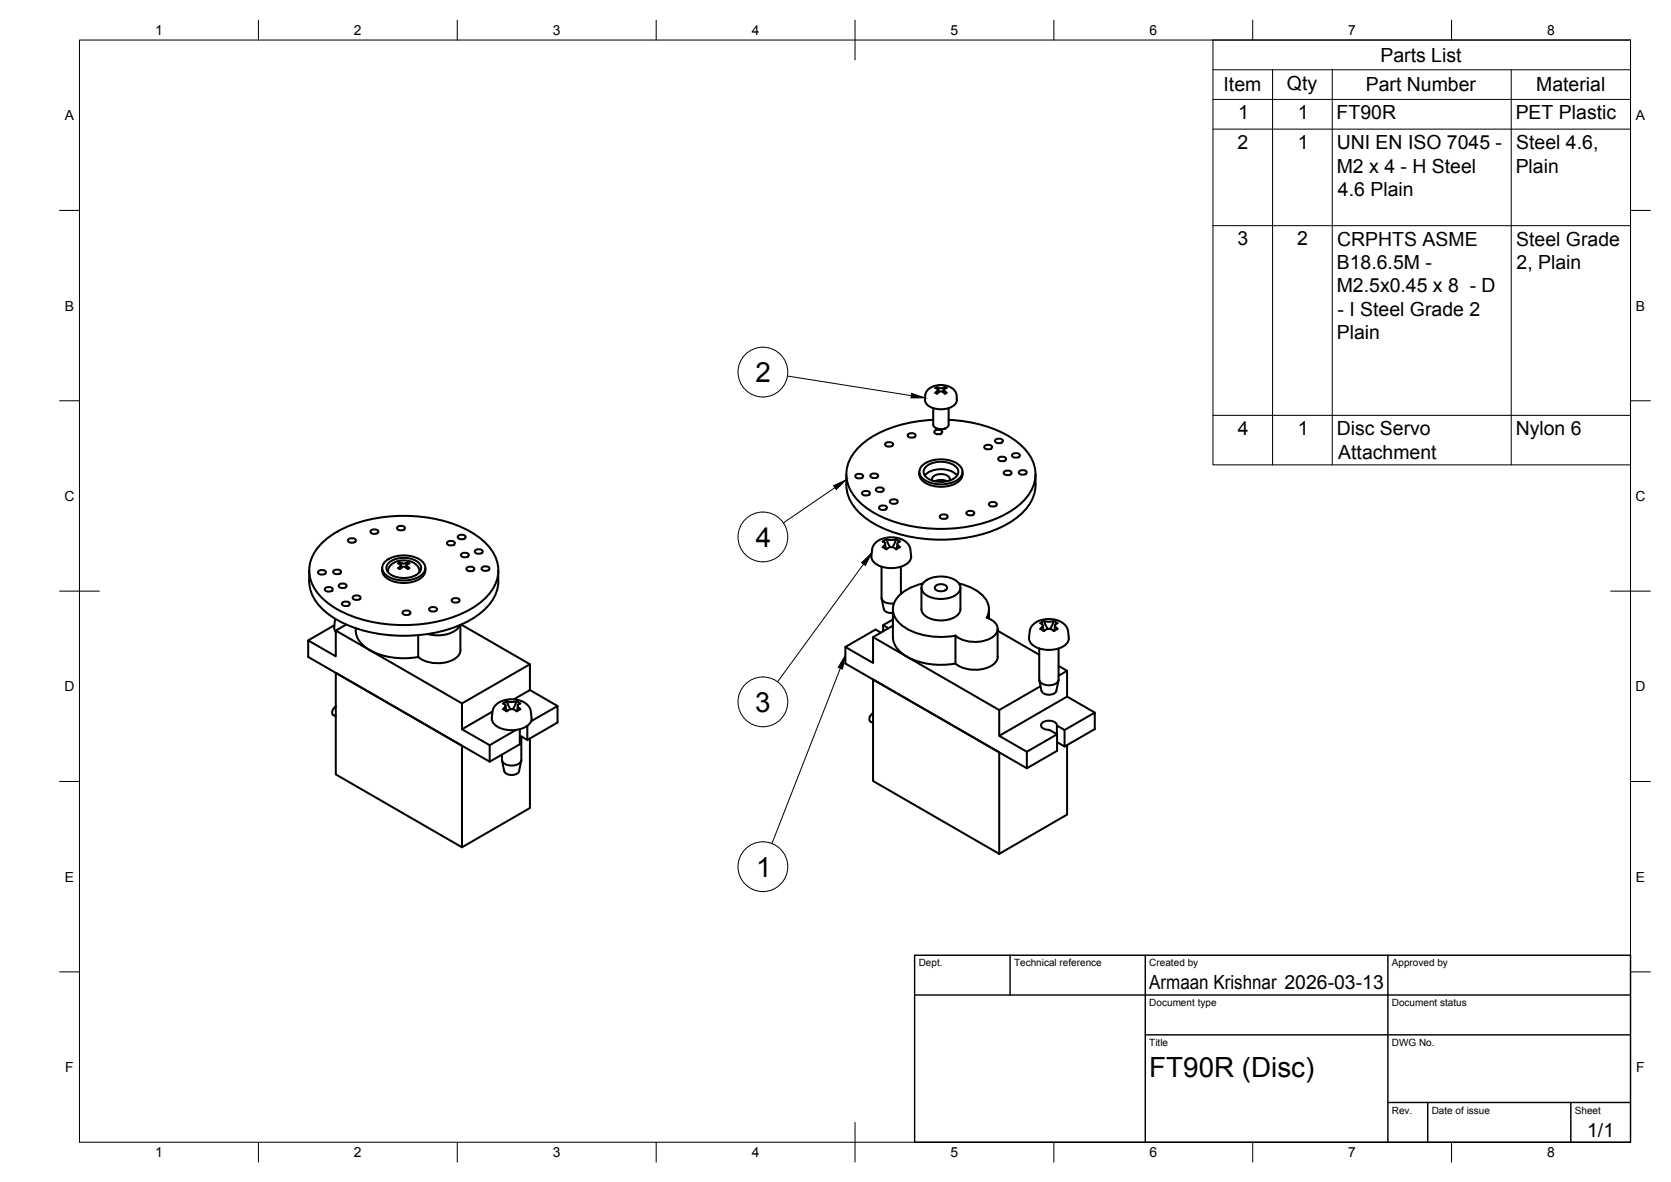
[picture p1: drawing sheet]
<svg xmlns="http://www.w3.org/2000/svg" width="420mm" height="297mm" viewBox="0 0 420 297" stroke-linecap="round" stroke-linejoin="round" font-family="sans-serif">
<!-- layer: Visible -->
<g fill="none" stroke="#000" stroke-width=".51">
<path d="M235.2 97.5l.5 .2M235.6 97.3l-.4 .2M235.8 98.2l-.6 .5 .4 .2 .6-.4M235.8 97.7l.1 .2-.1 .3M235.9 97.9l.1 .7M236 98.4v.2M236.2 98.5l.3-.2 .5 .2M237 97.5l-.6 .1-.8-.3 .1 .4M237 98.5l.6 .4 .4-.2M237.2 98.4l-.1 .2M237.3 97.9l-.1 .7M237.4 97.7l-.1 .2 .1 .3"/>
<path d="M237.4 98.2l.6 .5M237.6 97.3l-.2 .4M237.6 97.3l-.6 .2M237.6 97.3l.4 .2M238 97.5l-.6 .2M212.8 119.2a11.2 11.2 0 0 0 5.6 11.5 35.2 35.2 0 0 0 24.5 4.4 24.8 24.8 0 0 0 15.2-7.3 10.5 10.5 0 0 0 2.3-8.6M215.1 119.4l.9-.3a.73 .73 0 0 1 1 .8l-1 .3a.73 .73 0 0 1-.9-.8zM218.9 119.3l.9-.3a.73 .73 0 0 1 1 .8l-1 .3a.73 .73 0 0 1-.9-.8zM222.6 111.5l1-.4a.73 .73 0 0 1 .9 .8l-.9 .4a.73 .73 0 0 1-1-.8zM228.3 109.2l.9-.4a.73 .73 0 0 1 1 .8l-1 .4a.73 .73 0 0 1-.9-.8zM231.1 118.6a3.1 3.1 0 0 0 2.8 3.3 7.4 7.4 0 0 0 7.8-1.6l.2-.5 .1-1.2M232.1 116.8a8 8 0 0 1 9 0 2.25 2.25 0 0 1-.7 4 8.2 8.2 0 0 1-8.3-.5 2.12 2.12 0 0 1 0-3.5z"/>
<path d="M232.5 119.5a6 6 0 0 1 8.2 0M232.6 100.5l.1-1.6 .7-1 1.4-.9 1.4-.2 2.2 .2 1.3 .8 .7 1.1 .2 1.6M232.6 100.5a3 3 0 0 0 3.1 2.3 5.1 5.1 0 0 0 4.7-1.5l.2-.8M232.9 117.2a6.2 6.2 0 0 1 7.7 .4 1.84 1.84 0 0 1-.9 2.8 6.2 6.2 0 0 1-7.2-.9 1.65 1.65 0 0 1 .4-2.3zM234.7 102.6v4.1a2.14 2.14 0 0 0 3 .9l.7-.5 .1-.4v-4.1M234.7 105.5a30 30 0 0 0-17.8 6 9.4 9.4 0 0 0-3.5 10.6 15.3 15.3 0 0 0 8.2 7.7 37.7 37.7 0 0 0 31.5-.7 13.3 13.3 0 0 0 7.1-8.1 9.6 9.6 0 0 0-3.9-9.5 30 30 0 0 0-17.8-6M235 108.3l.9-.3a.73 .73 0 0 1 .9 .8l-.9 .3a.73 .73 0 0 1-.9-.8zM235.3 107.6l1.5 .3 1-.3M247.5 112.1l1-.3a.73 .73 0 0 1 .9 .8l-.9 .3a.73 .73 0 0 1-1-.8zM250.2 110.6l1-.4a.73 .73 0 0 1 .9 .8l-.9 .4a.73 .73 0 0 1-1-.8zM251 115.1l1-.3a.73 .73 0 0 1 .9 .8l-.9 .3a.73 .73 0 0 1-1-.8zM252.4 118.6l1-.4a.73 .73 0 0 1 .9 .8l-.9 .4a.73 .73 0 0 1-1-.8z"/>
<path d="M254.5 114.2l.9-.3a.73 .73 0 0 1 1 .8l-1 .3a.73 .73 0 0 1-.9-.8zM256.2 118.5l1-.4a.73 .73 0 0 1 .9 .8l-.9 .4a.73 .73 0 0 1-1-.8zM80.7 136.8a27.8 27.8 0 0 1 17.9-7.1 34.3 34.3 0 0 1 21.3 4.9 10.4 10.4 0 0 1 5.2 10.6 14.1 14.1 0 0 1-8.3 8.7 37.5 37.5 0 0 1-32.1-.8 12.2 12.2 0 0 1-6.9-9.1 9.4 9.4 0 0 1 2.9-7.2zM87.6 135.6l.9-.4a.73 .73 0 0 1 .9 .8l-.9 .4a.73 .73 0 0 1-.9-.8zM93.2 133.4l.9-.4a.73 .73 0 0 1 1 .8l-1 .4a.73 .73 0 0 1-.9-.8zM99.9 132.5l.9-.4a.73 .73 0 0 1 1 .8l-1 .4a.73 .73 0 0 1-.9-.8zM112.4 136.3l1-.4a.73 .73 0 0 1 .9 .8l-.9 .4a.73 .73 0 0 1-1-.8zM115.2 134.7l.9-.3a.73 .73 0 0 1 .9 .8l-.9 .3a.73 .73 0 0 1-.9-.8zM116 139.3l.9-.4a.73 .73 0 0 1 .9 .8l-.9 .4a.73 .73 0 0 1-.9-.8zM119.5 138.4l.9-.4a.73 .73 0 0 1 .9 .8l-.9 .4a.73 .73 0 0 1-.9-.8zM216.8 123.7l.9-.3a.73 .73 0 0 1 1 .8l-1 .3a.73 .73 0 0 1-.9-.8zM219.1 139.7l.3-2.1 .8-1.3 1.6-.9 1.8-.4 2.4 .3 1.9 1 .8 1.1 .4 2.3"/>
<path d="M219.1 139.7a3.3 3.3 0 0 0 3.1 2.9 6.8 6.8 0 0 0 6.5-1.6l.4-1.3M220.3 122.8l.9-.3a.73 .73 0 0 1 1 .8l-1 .3a.73 .73 0 0 1-.9-.8zM221.1 127.4l.9-.4a.73 .73 0 0 1 1 .8l-1 .4a.73 .73 0 0 1-.9-.8zM221.9 137.5l.3 .1a.66 .66 0 0 0 1.1 .1l.8-.2 .8 .2a.67 .67 0 0 0 1.2-.1l.2-.1M221.9 137.5l.6-.9-.1-.4-.5-.1a2.08 2.08 0 0 1 1.9-.4h.7a2.04 2.04 0 0 1 1.8 .4l-.6 .4 .1 .5 .5 .5M222.5 136.6l.2 1.4M222.9 135.5l.9 2M223.8 125.8l.9-.3a.73 .73 0 0 1 1 .8l-1 .3a.73 .73 0 0 1-.9-.8zM225.3 135.5l-.9 2M225.7 136.6l-.2 1.4M234.4 120.7a1.33 1.33 0 0 1 1.4-1.5 2.38 2.38 0 0 1 3 1.2v.3M235.1 120.9l1.5-.3 1.5 .3"/>
<path d="M236.4 129.6l.9-.3a.73 .73 0 0 1 .9 .8l-.9 .3a.73 .73 0 0 1-.9-.8zM243 128.7l1-.3a.73 .73 0 0 1 .9 .8l-.9 .3a.73 .73 0 0 1-1-.8zM248.7 126.5l1-.4a.73 .73 0 0 1 .9 .8l-.9 .4a.73 .73 0 0 1-1-.8zM77.7 143.4v2.7M77.7 146a11.1 11.1 0 0 0 5.6 8.9 35.2 35.2 0 0 0 24.5 4.4 24.8 24.8 0 0 0 15.2-7.4 9.4 9.4 0 0 0 2.3-5.9M80 143.6l1-.4a.73 .73 0 0 1 .9 .8l-.9 .4a.73 .73 0 0 1-1-.8zM81.7 147.9l1-.4a.73 .73 0 0 1 .9 .8l-.9 .4a.73 .73 0 0 1-1-.8zM83.8 143.5l1-.4a.73 .73 0 0 1 .9 .8l-.9 .4a.73 .73 0 0 1-1-.8zM84.1 157.1l-6.6 3.8v4.2l45.6 26.3 7.6-4.4v-3.8M84.3 155.5l-.1 .5a3.5 3.5 0 0 0 0 2.6l.3 .3M84.4 158.5v6.4l-6.9-4M85.2 147l1-.4a.73 .73 0 0 1 .9 .8l-.9 .4a.73 .73 0 0 1-1-.8z"/>
<path d="M86 151.5l1-.3a.73 .73 0 0 1 .9 .8l-.9 .3a.73 .73 0 0 1-1-.8zM87.1 157l-2.7 1.5 8.6 4.9M88.7 150l1-.4a.73 .73 0 0 1 .9 .8l-.9 .4a.73 .73 0 0 1-1-.8zM89.5 157.9a5.7 5.7 0 0 0 3.5 5.5M96.1 142.7v.7M97 141a8 8 0 0 1 9.1 0 2.25 2.25 0 0 1-.7 3.9 8.2 8.2 0 0 1-8.4-.4 2.12 2.12 0 0 1 0-3.5zM97.5 143.8l.2-1 .8-1.1 1.2-.6 1.5-.3 1.5 .1 1.6 .7 .9 1 .3 1.2M97.6 143.5l-.1 .2M97.9 141.3a6.2 6.2 0 0 1 7.7 .5 1.84 1.84 0 0 1-1 2.7 6.2 6.2 0 0 1-7.1-.8 1.65 1.65 0 0 1 .4-2.4zM100.1 141.6l.6 .2M100.5 141.4l.3 .6-.1 .3M100.7 142.3l-.6 .5 .4 .2 .6-.5"/>
<path d="M100.8 142l.1 .7M100.9 142.4l.1 .2M101.1 142.5l.2-.1 .6 .1M101.3 153.8l.9-.4a.73 .73 0 0 1 .9 .8l-.9 .4a.73 .73 0 0 1-.9-.8zM102.1 142.4v.2M102.2 142l-.1 .7M102.4 141.8a.25 .25 0 0 0-.2 .2 .25 .25 0 0 0 .2 .3M102.4 142.3l.6 .5-.5 .2-.6-.5M102.5 141.4l-.1 .4 .6-.2M102.5 141.4l.4 .2M102.6 141.3l-.9 .3h-.5a.87 .87 0 0 0-1.1 0M105.2 159.6v5.5"/>
<path d="M105.5 143.5l.1 .2M107 142.7a3.1 3.1 0 0 1-2.7 3.4 7.4 7.4 0 0 1-7.9-1.6l-.3-1.1M108 152.9l.9-.4a.73 .73 0 0 1 .9 .8l-.9 .4a.73 .73 0 0 1-.9-.8zM113.6 150.7l1-.4a.73 .73 0 0 1 .9 .8l-.9 .4a.73 .73 0 0 1-1-.8zM115.6 157.1a6 6 0 0 1-5.9 2.6l-2.2-.4M115.8 157v6.4a3.6 3.6 0 0 1-3.3 3 8.5 8.5 0 0 1-7.3-1.3 18.8 18.8 0 0 1-12.2-1.7M116 157l17.2 9.9-17 9.9-23.2-13.4M117.3 142.8l1-.4a.73 .73 0 0 1 .9 .8l-.9 .4a.73 .73 0 0 1-1-.8zM121.1 142.7l1-.4a.73 .73 0 0 1 .9 .8l-.9 .4a.73 .73 0 0 1-1-.8zM125.3 143.4v2.7M221.5 159l-1.3-.8-7.6 4.4v4.1l45.6 26.4 7.6-4.4v-4.2l-2-1.1M221.7 142.4v7.9"/>
<path d="M221.7 150.5l.5 2.6a2.01 2.01 0 0 0 2.3 .9M221.7 150.3a2.47 2.47 0 0 0 3.1 1.3M223.4 157.9l-1.4-.8v1.6M224.5 153.1v7a6.4 6.4 0 0 0 4.5 5.4 19.4 19.4 0 0 0 11.2 1.2M224.5 157.2l-5 2.9 31.7 18.3 10.4-5.9M224.5 155.7l-2.5 1.4M226.5 142.4v6.9M231.7 153.1a3.3 3.3 0 0 0 3 2.6 6.6 6.6 0 0 0 6.4-1.5l.4-1.1M231.7 147.7v5.4M232 146.6a9.4 9.4 0 0 0-7.3 5.3 5.1 5.1 0 0 0 2.7 5.7 18.3 18.3 0 0 0 12.8 2.1M232.5 146.1a6.9 6.9 0 0 1 8.6 .5 2.05 2.05 0 0 1-1 3.1 7.4 7.4 0 0 1-7.6-.4 1.9 1.9 0 0 1 0-3.2zM235.2 147.3a2.02 2.02 0 0 1 2.9 .3 1.34 1.34 0 0 1-1.7 1 .94 .94 0 0 1-1.1-.3 .94 .94 0 0 1-.1-1z"/>
<path d="M240.2 159.8v7M241.1 146.6a9.6 9.6 0 0 1 7.3 5.1 4.2 4.2 0 0 1-.3 3.5 3.2 3.2 0 0 1 2.7 3.4 5.2 5.2 0 0 1-4.6 2.7 7.9 7.9 0 0 1-6-1.6M241.5 147.7v5.4M248.7 153.1v2.3M250.8 158.5l10.5 6M250.8 158v7M259.9 156.9l.8-.6 1.3-.5 1.3-.2 1.7 .1 1.5 .4 .8 .5 .9 .9 .4 1.2a3 3 0 0 1-2.3 4.2 7.1 7.1 0 0 1-7.2-1.3 3.1 3.1 0 0 1-.2-2.9l.3-1.1zM262.2 157.1l.1 1.4M262.5 156.1l.9 .1 1.6-.1M262.5 156.1l1 1.9M262.5 156.1l-.9 .5 .6 .4-.1 .5-.5 .5 .2 .2a.7 .7 0 0 0 1.2 0l.9-.2 .7 .3a.68 .68 0 0 0 1.1-.1l.2-.2-.2-.2M264.7 156.7l-.7 1.3"/>
<path d="M265 156.1l.9 .5-.2 .1M265 156.1l-.3 .6M265.3 157.1l-.2 1.4M265.7 156.7l-.4 .4 .4 .7M84.4 177.6a1.45 1.45 0 0 0-.7 2l.7 .5M116.2 176.8v6.5M123.8 178.8l-7.6 4.5 6.9 4M124.6 177.2l.9-.7 1.4-.6 1.3-.2 1.7 .1 1.4 .5 1 .6 .9 1 .3 .9a3 3 0 0 1-2.2 4.3 7.1 7.1 0 0 1-7.2-1.3 3.1 3.1 0 0 1-.3-3l.3-.8zM126.5 176.8l.5 .2 .1 .3-.6 .9 .2 .1a.69 .69 0 0 0 1.2 .1l1-.2 .6 .2a.67 .67 0 0 0 1.1-.1l.2-.1M127.1 177.3l.2 1.4M127.4 176.3l1 1.9M127.4 176.3l-.9 .5"/>
<path d="M127.4 176.3l.9 .1 1.6-.1M129.2 175.8l4-2.4 7 4M129.7 176.9l-.8 1.3M129.9 176.3l-.3 .6M129.9 176.3l.9 .5M130.2 177.3l-.2 1.4M130.8 176.8l-.5 .2-.1 .3 .6 .9M133.2 166.9v6.5M219.5 160.1v6.5l-6.9-4M219.5 179.2a1.45 1.45 0 0 0-.7 2.1l.7 .4M250.9 165a3.6 3.6 0 0 1-3.3 3 8.5 8.5 0 0 1-7.4-1.3M251.2 178.4v6.5"/>
<path d="M261.3 163v7.8a2.14 2.14 0 0 0 2.4 1.4 2.14 2.14 0 0 0 2.5-1.4v-7.8M261.3 171l.6 2.6a2.28 2.28 0 0 0 3.7 0l.5-2.6M266.2 167.3l2.1 1.3-2.1 1.2M268.3 168.6v6.5M275.3 179.1l-7-4-17.1 9.8 7 4M126.2 191.2l.6 2.6a2.28 2.28 0 0 0 3.7 0l.6-2.6M129.8 183.4l-6.7 3.9v4.1M132.6 182.4v3.6l-1.6-1 .1 6a2.71 2.71 0 0 1-3.7 1.2 1.49 1.49 0 0 1-1.2-1.2v-1.4M133.2 185.6v17.5l-17 9.8-31.8-18.3v-25.5l31.8 18.3v25.5M133.5 181.3l6.7-3.9v4.2l-7.6 4.4M265.7 182.3a2.1 2.1 0 0 0-3-1 1.02 1.02 0 0 0-.9 1.1 1.02 1.02 0 0 0 1.1 .9l1 .1M265.7 184.5v-2.2l2 1.2v4.1l-1.9-1.1"/>
<path d="M265.8 184.5l-7.6 4.4v4.2M267.7 183.5l7.6-4.4v4.1l-7.6 4.4M268.3 187.2v17.5l-17.1 9.9-31.7-18.3v-25.5l31.7 18.3v25.5"/>
</g>
<!-- layer: BORDER -->
<g fill="none" stroke="#000" stroke-width=".25">
<path d="M20 10.1h390v276.9h-390zM65 5.1v5M115 5.1v5M165 5.1v5M215 5.1v10M265 5.1v5M315 5.1v5M365 5.1v5M15 52.9h5M410 52.9h5M15 100.7h5M410 100.7h5"/>
<path d="M15 148.6h10M405 148.6h10M15 196.4h5M410 196.4h5M15 244.2h5M410 244.2h5M65 287v5M115 287v5M165 287v5M215 282.1v9.9M265 287v5M315 287v5"/>
<path d="M365 287v5"/>
</g>
<!-- layer: TITLEBLOCK -->
<path d="M230 240.1h180v46.9h-180zM230 250h180M254 240.1v9.9M288 240.1v46.9M349 240.1v46.9M288 260.1h122M349 277.1h61M359 277.1v9.9M395 277.1v9.9" fill="none" stroke="#000" stroke-width=".36"/>
<!-- layer: Parts Lists -->
<path d="M305 10.1h105v106.7h-105zM305 17.5h105M320 17.5v99.3M335 17.5v99.3M380 17.5v99.3M305 25h105M305 32.5h105M305 56.7h105M305 104.4h105" fill="none" stroke="#000" stroke-width=".25"/>
<!-- layer: Balloons -->
<g fill="none" stroke="#000" stroke-width=".25">
<circle cx="191.8" cy="93.5" r="6.3"/>
<circle cx="191.8" cy="134.9" r="6.3"/>
<circle cx="191.8" cy="176.4" r="6.3"/>
<circle cx="191.8" cy="217.8" r="6.3"/>
</g>
<!-- layer: 0 -->
<path d="M229.2 98.9l3.4 1.1h-3.5zM209.6 122.1l3.2-1.5-2.6 2.4zM216.7 141.4l2.5-2.5-1.6 3.2zM212.6 164.7l-.8 3.4-1-.4z" fill="#000" stroke="#000" stroke-width=".25"/>
<path d="M198 94.5l31.2 4.9M209.9 122.5l-12.9 8.9M217.1 141.8l-21.6 29.5M211.3 167.9l-17.2 44.1" fill="none" stroke="#000" stroke-width=".25"/>
<g font-size="7">
<text x="190" y="96">2</text>
<text x="190" y="137.4">4</text>
<text x="189.9" y="178.8">3</text>
<text x="190.1" y="220.3">1</text>
<text x="289" y="270.6">FT90R (Disc)</text>
</g>
<g font-size="4.9">
<text x="347.1" y="15.5">Parts List</text>
<text x="307.7" y="23">Item</text>
<text x="323.6" y="22.5">Qty</text>
<text x="343.4" y="23">Part Number</text>
<text x="386.3" y="23">Material</text>
<text x="311.3" y="29.9">1</text>
<text x="326.3" y="29.9">1</text>
<text x="336.1" y="30">FT90R</text>
<text x="381.1" y="30">PET Plastic</text>
<text x="311.2" y="37.4">2</text>
<text x="326.3" y="37.4">1</text>
<text x="336.1" y="37.5">UNI EN ISO 7045 -</text>
<text x="381.3" y="37.5">Steel 4.6,</text>
<text x="336.1" y="43.4">M2 x 4 - H Steel</text>
<text x="381.1" y="43.4">Plain</text>
<text x="336.4" y="49.3">4.6 Plain</text>
<text x="311.1" y="61.6">3</text>
<text x="326.2" y="61.6">2</text>
<text x="336.2" y="61.8">CRPHTS ASME</text>
<text x="381.3" y="61.8">Steel Grade</text>
<text x="336.1" y="67.6">B18.6.5M -</text>
<text x="381.3" y="67.6">2, Plain</text>
<text x="336.1" y="73.5">M2.5x0.45 x 8 - D</text>
<text x="336.3" y="79.4">- I Steel Grade 2</text>
<text x="336.1" y="85.2">Plain</text>
<text x="311.2" y="109.3">4</text>
<text x="326.3" y="109.3">1</text>
<text x="336.1" y="109.4">Disc Servo</text>
<text x="381.1" y="109.4">Nylon 6</text>
<text x="336.5" y="115.3">Attachment</text>
<text x="289" y="248.5">Armaan Krishnar 2026-03-13</text>
<text x="399.1" y="285.7">1/1</text>
</g>
<g font-size="3.5">
<text x="39" y="8.8">1</text>
<text x="89" y="8.8">2</text>
<text x="139" y="8.8">3</text>
<text x="189" y="8.8">4</text>
<text x="239" y="8.8">5</text>
<text x="289" y="8.8">6</text>
<text x="339" y="8.8">7</text>
<text x="389" y="8.8">8</text>
<text x="16.3" y="30.2">A</text>
<text x="411.3" y="30.2">A</text>
<text x="16.3" y="78">B</text>
<text x="411.3" y="78">B</text>
<text x="16.2" y="125.9">C</text>
<text x="411.2" y="125.9">C</text>
<text x="16.2" y="173.7">D</text>
<text x="411.2" y="173.7">D</text>
<text x="16.3" y="221.6">E</text>
<text x="411.3" y="221.6">E</text>
<text x="16.4" y="269.4">F</text>
<text x="411.4" y="269.4">F</text>
<text x="39" y="290.8">1</text>
<text x="89" y="290.8">2</text>
<text x="139" y="290.8">3</text>
<text x="189" y="290.8">4</text>
<text x="239" y="290.8">5</text>
<text x="289" y="290.8">6</text>
<text x="339" y="290.8">7</text>
<text x="389" y="290.8">8</text>
</g>
<g font-size="2.5">
<text x="231" y="242.9">Dept.</text>
<text x="255" y="242.9">Technical reference</text>
<text x="289" y="242.9">Created by</text>
<text x="350" y="242.9">Approved by</text>
<text x="289" y="252.8">Document type</text>
<text x="350" y="252.8">Document status</text>
<text x="289" y="262.9">Title</text>
<text x="350" y="262.9">DWG No.</text>
<text x="350" y="279.9">Rev.</text>
<text x="360" y="279.9">Date of issue</text>
<text x="396" y="279.9">Sheet</text>
</g>
</svg>
